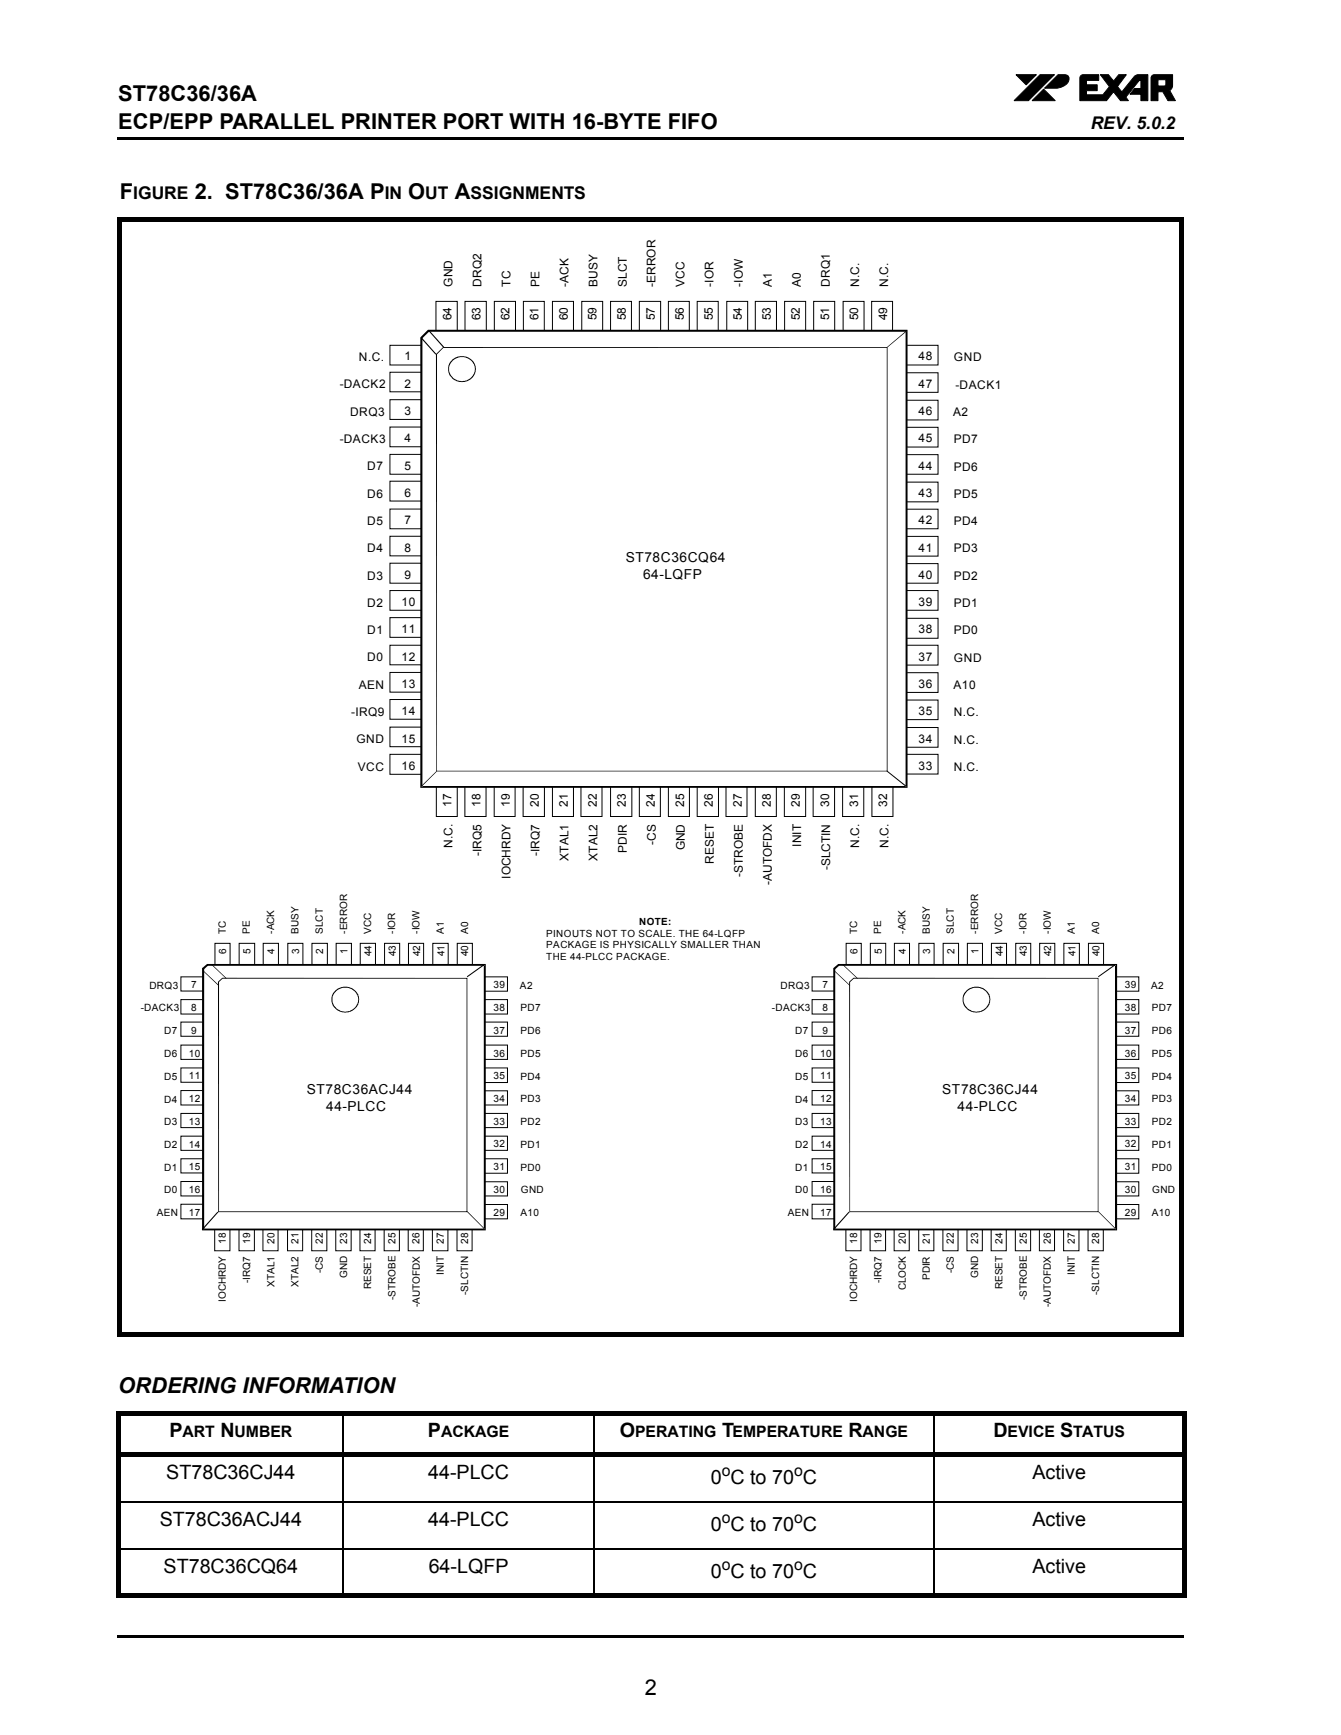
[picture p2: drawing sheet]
<svg xmlns="http://www.w3.org/2000/svg" width="216mm" height="279mm" viewBox="0 0 216 279" stroke-linecap="round" stroke-linejoin="round" font-family="sans-serif">
<path d="M18.9 22.1h.1v.3h-.1zM18.9 34.9h171.7v.7h-171.7zM18.9 35.6h.7v178.9h-.7zM18.9 214.5h171.7v.7h-171.7zM189.9 35.6h.7v178.9h-.7zM18.7 227.2h172.4v.7h-172.4zM18.7 234h172.4v.7h-172.4zM18.7 256.6h172.4v.7h-172.4zM18.7 227.9h.7v28.7h-.7zM190.4 227.9h.7v28.7h-.7zM18.9 263.4h.1v.3h-.1z" fill="#000"/>
<path d="M19 22.2h171.7M19 263.5h171.7" fill="none" stroke="#000" stroke-width=".36"/>
<path d="M55.3 227.2v30.1M95.6 227.2v30.1M150.4 227.2v30.1M18.7 241.9h172.4M18.7 249.4h172.4" fill="none" stroke="#000" stroke-width=".17"/>
<path d="M22.5 38.4h167v172.3h-167z" fill="#fff"/>
<g fill="#000">
<path d="M67.8 54.5l.1-.1 2.4 2.6-.2 .1z" fill-rule="evenodd"/>
<path d="M69 53.3l.2-.1 2.3 2.7-.1 .1z" fill-rule="evenodd"/>
<path d="M68.9 53.1h77.2v73.8h-78.4l.3-.2-.2-.1h78.1l-.1 .1v-73.4l.1 .1h-76.9h.1l-1.1 1.1v-.1v72.3l-.3 .2v-72.6z" fill-rule="evenodd"/>
<path d="M70.2 57l1.2-1.1h71.5v68.3h-72.6h.1l-.1-.1h72.6l-.1 .1v-68.3l.1 .1h-71.5l-1.1 1.1 .1 67.1h-.1z" fill-rule="evenodd"/>
</g>
<path d="M73 57.9a2.11 2.11 0 0 1 2.7 0 2.11 2.11 0 0 1 .5 2.7 2.16 2.16 0 0 1-2.6 .7 2.16 2.16 0 0 1-1.3-2.4z" fill-rule="evenodd" fill="#fff"/>
<g fill="#000">
<path d="M72.9 57.8l.8-.4h1l.8 .2 .6 .5a2 2 0 0 1 0 2.6l-.3 .4a2.23 2.23 0 0 1-2.3 .3 2.23 2.23 0 0 1-1.3-2h.1v.4a2.16 2.16 0 0 0 3.4 1.1l.3-.2a1.87 1.87 0 0 0-1.2-3.1l-.7-.1a2.1 2.1 0 0 0-1.8 1.9h-.1a1.87 1.87 0 0 1 .7-1.6z" fill-rule="evenodd"/>
<path d="M142.8 55.9l3.1-2.6v.1l-3 2.5z" fill-rule="evenodd"/>
<path d="M67.8 126.6l2.5-2.4h.1l-2.5 2.4z" fill-rule="evenodd"/>
<path d="M142.8 124.1l3.1 2.4-.1 .2-3.1-2.5z" fill-rule="evenodd"/>
<path d="M32.7 156.4h.1l2.5 2.3-.1 .1z" fill-rule="evenodd"/>
<path d="M34 155.3l.1-.1 2.4 2.3-.1 .1z" fill-rule="evenodd"/>
<path d="M32.5 155.9l.8-.7h44.9v42.9h-45.7l.4-.1-.2-.2h45.3l-.1 .2v-42.6l.1 .1h-44.6h.1l-.7 .6 .1-.1v42l-.4 .1z" fill-rule="evenodd"/>
<path d="M35.1 158.1l.7-.6h39.4v37.7h-40.1h.2l-.1-.1h40l-.1 .1v-37.7l.1 .1h-39.3l-.6 .5v37.1h-.2z" fill-rule="evenodd"/>
</g>
<g fill="none" stroke="#000" stroke-width=".16">
<path d="M67.9 59.9h-5.1v3.2h5.1M67.9 55.6h-5.1v3.2h5.1M70.2 53.3v-4.8h3.4v4.8M74.9 53.3v-4.8h3.4v4.8M79.6 53.3v-4.8h3.4v4.8M84.3 53.3v-4.8h3.3v4.8M88.9 53.3v-4.8h3.4v4.8M93.7 53.3v-4.8h3.3v4.8M98.3 53.3v-4.8h3.4v4.8M102.9 53.3v-4.8h3.5v4.8M107.6 53.3v-4.8h3.4v4.8M112.2 53.3v-4.8h3.4v4.8"/>
<path d="M117 53.3v-4.8h3.4v4.8M121.6 53.3v-4.8h3.4v4.8M126.3 53.3v-4.8h3.4v4.8M131 53.3v-4.8h3.4v4.8M135.7 53.3v-4.8h3.4v4.8M140.3 53.3v-4.8h3.4v4.8M145.9 55.6h5.1v3.2h-5.1M67.9 64.4h-5.1v3.1h5.1M67.9 68.8h-5.1v3.1h5.1M67.9 73.2h-5.1v3.2h5.1M67.9 77.5h-5.1v3.2h5.1M145.9 77.6h5.1v3.2h-5.1"/>
<path d="M145.9 73.2h5.1v3.2h-5.1M145.9 68.8h5.1v3.2h-5.1M145.9 64.5h5.1v3.1h-5.1M145.9 60h5.1v3.2h-5.1M67.9 82h-5.1v3.2h5.1M67.9 86.4h-5.1v3.1h5.1M67.9 90.7h-5.1v3.2h5.1M67.9 95.1h-5.1v3.2h5.1M67.9 99.5h-5.1v3.1h5.1M145.9 99.6h5.1v3.2h-5.1M145.9 95.1h5.1v3.2h-5.1M145.9 90.8h5.1v3.1h-5.1"/>
<path d="M145.9 86.4h5.1v3.2h-5.1M145.9 82h5.1v3.2h-5.1M67.9 103.9h-5.1v3.2h5.1M67.9 108.3h-5.1v3.2h5.1M67.9 112.6h-5.1v3.2h5.1M67.9 117.1h-5.1v3.1h5.1M145.9 117.2h5.1v3.1h-5.1M145.9 112.7h5.1v3.2h-5.1M145.9 108.3h5.1v3.2h-5.1M145.9 103.9h5.1v3.2h-5.1M67.9 121.5h-5.1v3.2h5.1M70.3 126.7v4.8h3.3v-4.8"/>
<path d="M74.8 126.7v4.8h3.5v-4.8M79.6 126.7v4.8h3.3v-4.8M84.2 126.7v4.8h3.5v-4.8M88.9 126.7v4.8h3.4v-4.8M93.5 126.7v4.8h3.4v-4.8M98.3 126.7v4.8h3.4v-4.8M102.9 126.7v4.8h3.4v-4.8M107.6 126.7v4.8h3.4v-4.8M112.2 126.7v4.8h3.5v-4.8M116.9 126.7v4.8h3.4v-4.8M121.6 126.7v4.8h3.4v-4.8M126.3 126.7v4.8h3.4v-4.8"/>
<path d="M130.9 126.7v4.8h3.5v-4.8M135.7 126.7v4.8h3.4v-4.8M140.4 126.7v4.8h3.4v-4.8M145.9 121.5h5.1v3.2h-5.1"/>
</g>
<path d="M53.9 159.8a2.15 2.15 0 0 1 2.7-.6 2.15 2.15 0 0 1 1 2.6 2.15 2.15 0 0 1-2.8 1.1 2.15 2.15 0 0 1-1.1-2.8z" fill-rule="evenodd" fill="#fff"/>
<g fill="#000">
<path d="M75.2 157.2l2.7-1.9 .1 .1-2.8 2z" fill-rule="evenodd"/>
<path d="M134.4 156.4h.1l2.4 2.3-.1 .1z" fill-rule="evenodd"/>
<path d="M135.6 155.3l.1-.1 2.4 2.3-.1 .1z" fill-rule="evenodd"/>
<path d="M54 159.5l.4-.3 .9-.3h.8l.9 .5a1.6 1.6 0 0 1 .7 1l.1 .6-.1 .8-.7 .8a2.22 2.22 0 0 1-2.3 .3 2.22 2.22 0 0 1-1.3-1.9h.1a2.09 2.09 0 0 0 3.4 1.5l.3-.3a1.88 1.88 0 0 0 .3-2 1.88 1.88 0 0 0-1.6-1.1h-.6a1.96 1.96 0 0 0-1.8 1.9h-.1v-.7z" fill-rule="evenodd"/>
<path d="M35 195.1l.2 .1-2.5 2.8h-.2z" fill-rule="evenodd"/>
<path d="M75.2 195.1l2.8 2.7-.1 .1z" fill-rule="evenodd"/>
<path d="M134.2 155.9l.8-.7h44.9v42.9h-45.7l.3-.1-.2-.2h45.4l-.2 .2v-42.6l.2 .1h-44.7h.1l-.6 .6v-.1v42l-.3 .1z" fill-rule="evenodd"/>
<path d="M136.7 158.1l.7-.6h39.4v37.7h-40h.1l-.1-.1h40l-.1 .1v-37.7l.1 .1h-39.3l-.6 .5v37.1h-.1z" fill-rule="evenodd"/>
</g>
<g fill="none" stroke="#000" stroke-width=".16">
<path d="M32.8 157.3h-3.7v2.3h3.7M34.6 155.3v-3.4h2.4v3.4M38.5 155.3v-3.4h2.5v3.4M42.4 155.3v-3.4h2.4v3.4M46.3 155.3v-3.4h2.5v3.4M50.2 155.3v-3.4h2.5v3.4M54.1 155.3v-3.4h2.5v3.4M58 155.3v-3.4h2.5v3.4M61.9 155.3v-3.4h2.4v3.4M65.8 155.3v-3.4h2.4v3.4M69.7 155.3v-3.4h2.5v3.4M73.6 155.3v-3.4h2.5v3.4"/>
<path d="M78 157.3h3.7v2.3h-3.7M32.8 161h-3.7v2.3h3.7M32.8 164.6h-3.7v2.3h3.7M32.8 168.3h-3.7v2.3h3.7M32.8 172h-3.7v2.3h3.7M32.8 175.6h-3.7v2.3h3.7M32.8 179.3h-3.7v2.3h3.7M78 161h3.7v2.3h-3.7M78 164.6h3.7v2.3h-3.7M78 168.3h3.7v2.3h-3.7M78 172h3.7v2.3h-3.7M78 175.7h3.7v2.2h-3.7"/>
<path d="M78 179.3h3.7v2.3h-3.7M32.8 183h-3.7v2.3h3.7M32.8 186.6h-3.7v2.3h3.7M32.8 190.3h-3.7v2.3h3.7M32.8 193.9h-3.7v2.4h3.7M34.6 198v3.4h2.4v-3.4M38.5 198v3.4h2.5v-3.4M42.3 198v3.4h2.5v-3.4M46.3 198v3.4h2.4v-3.4M50.2 198v3.4h2.4v-3.4M54.1 198v3.4h2.4v-3.4M58 198v3.4h2.4v-3.4"/>
<path d="M61.8 198v3.4h2.5v-3.4M65.7 198v3.4h2.5v-3.4M69.6 198v3.4h2.5v-3.4M73.6 198v3.4h2.4v-3.4M78 183h3.7v2.3h-3.7M78 186.6h3.7v2.3h-3.7M78 190.3h3.7v2.3h-3.7M78 194h3.7v2.3h-3.7"/>
</g>
<path d="M155.5 159.8a2.15 2.15 0 0 1 2.7-.6 2.15 2.15 0 0 1 1.1 2.6 2.15 2.15 0 0 1-2.9 1.1 2.15 2.15 0 0 1-1.1-2.8z" fill-rule="evenodd" fill="#fff"/>
<g fill="#000">
<path d="M176.8 157.2l2.7-1.9 .1 .1-2.8 2z" fill-rule="evenodd"/>
<path d="M155.7 159.4l.3-.2 .9-.3h.8l.9 .5a1.6 1.6 0 0 1 .7 1l.1 .6-.1 .8-.7 .8a2.22 2.22 0 0 1-2.3 .3 2.22 2.22 0 0 1-1.3-1.9h.1a2.1 2.1 0 0 0 3.4 1.5l.3-.3a1.88 1.88 0 0 0 .4-2 1.88 1.88 0 0 0-1.7-1.1h-.6a1.96 1.96 0 0 0-1.8 1.9h-.1a1.8 1.8 0 0 1 .7-1.6z" fill-rule="evenodd"/>
<path d="M136.6 195.1l.2 .1-2.5 2.8h-.2z" fill-rule="evenodd"/>
<path d="M176.8 195.1l2.8 2.7-.1 .1-2.7-2.8z" fill-rule="evenodd"/>
</g>
<g fill="none" stroke="#000" stroke-width=".16">
<path d="M134.4 157.3h-3.7v2.3h3.7M136.2 155.3v-3.4h2.5v3.4M140.1 155.3v-3.4h2.5v3.4M144 155.3v-3.4h2.4v3.4M147.9 155.3v-3.4h2.5v3.4M151.8 155.3v-3.4h2.5v3.4M155.7 155.3v-3.4h2.5v3.4M159.6 155.3v-3.4h2.5v3.4M163.5 155.3v-3.4h2.4v3.4M167.4 155.3v-3.4h2.4v3.4M171.3 155.3v-3.4h2.5v3.4M175.2 155.3v-3.4h2.5v3.4"/>
<path d="M179.7 157.3h3.6v2.3h-3.6M134.4 161h-3.7v2.3h3.7M134.4 164.6h-3.7v2.3h3.7M134.4 168.3h-3.7v2.3h3.7M134.4 172h-3.7v2.3h3.7M134.4 175.6h-3.7v2.3h3.7M134.4 179.3h-3.7v2.3h3.7M179.7 161h3.6v2.3h-3.6M179.7 164.6h3.6v2.3h-3.6M179.7 168.3h3.6v2.3h-3.6M179.7 172h3.6v2.3h-3.6M179.7 175.7h3.6v2.2h-3.6"/>
<path d="M179.7 179.3h3.6v2.3h-3.6M134.4 183h-3.7v2.3h3.7M134.4 186.6h-3.7v2.3h3.7M134.4 190.3h-3.7v2.3h3.7M134.4 193.9h-3.7v2.4h3.7M136.2 198v3.4h2.4v-3.4M140.1 198v3.4h2.5v-3.4M144 198v3.4h2.4v-3.4M147.9 198v3.4h2.4v-3.4M151.8 198v3.4h2.4v-3.4M155.7 198v3.4h2.5v-3.4M159.6 198v3.4h2.4v-3.4"/>
<path d="M163.5 198v3.4h2.4v-3.4M167.3 198v3.4h2.5v-3.4M171.2 198v3.4h2.5v-3.4M175.2 198v3.4h2.4v-3.4M179.7 183h3.6v2.3h-3.6M179.7 186.6h3.6v2.3h-3.6M179.7 190.3h3.6v2.3h-3.6M179.7 194h3.6v2.3h-3.6"/>
</g>
<text font-size="6.3" x="163.3" y="16.2">xr</text>
<g font-size="3.5">
<text x="19" y="16.2">ST78C36/36A</text>
<text x="19" y="20.7">ECP/EPP PARALLEL PRINTER PORT WITH 16-BYTE FIFO</text>
<text x="19.3" y="32">F</text>
<text x="31.3" y="32">2. ST78C36/36A P</text>
<text x="65.7" y="32">O</text>
<text x="73.2" y="32">A</text>
<text x="19" y="224.3">ORDERING INFORMATION</text>
<text x="103.8" y="272.9">2</text>
</g>
<g font-size="3.2">
<text x="27.3" y="231.5">P</text>
<text x="35.5" y="231.5">N</text>
<text x="68.9" y="231.5">P</text>
<text x="99.8" y="231.5">O</text>
<text x="116.2" y="231.5">T</text>
<text x="136.6" y="231.5">R</text>
<text x="159.9" y="231.5">D</text>
<text x="170.7" y="231.5">S</text>
<text x="26.8" y="238.2">ST78C36CJ44</text>
<text x="68.9" y="238.2">44-PLCC</text>
<text x="114.4" y="239">0 C to 70 C</text>
<text x="166.2" y="238.2">Active</text>
<text x="25.7" y="245.7">ST78C36ACJ44</text>
<text x="68.9" y="245.7">44-PLCC</text>
<text x="166.2" y="245.7">Active</text>
<text x="114.4" y="246.6">0 C to 70 C</text>
<text x="26.3" y="253.3">ST78C36CQ64</text>
<text x="69" y="253.3">64-LQFP</text>
<text x="114.4" y="254.1">0 C to 70 C</text>
<text x="166.2" y="253.3">Active</text>
</g>
<g font-size="2.8">
<text x="175.6" y="20.7">REV. 5.0.2</text>
<text x="21.4" y="32">IGURE</text>
<text x="61.9" y="32">IN</text>
<text x="68.5" y="32">UT</text>
<text x="75.8" y="32">SSIGNMENTS</text>
</g>
<g font-size="2.5">
<text x="29.4" y="231.5">ART</text>
<text x="37.8" y="231.5">UMBER</text>
<text x="71" y="231.5">ACKAGE</text>
<text x="102.3" y="231.5">PERATING</text>
<text x="117.9" y="231.5">EMPERATURE</text>
<text x="138.9" y="231.5">ANGE</text>
<text x="162.2" y="231.5">EVICE</text>
<text x="172.8" y="231.5">TATUS</text>
<text x="116.2" y="237.7">o</text>
<text x="127.8" y="237.7">o</text>
<text x="116.2" y="245.3">o</text>
<text x="127.8" y="245.3">o</text>
<text x="116.2" y="252.9">o</text>
<text x="127.8" y="252.9">o</text>
</g>
<g font-size="2.2">
<text x="100.7" y="90.6">ST78C36CQ64</text>
<text x="103.5" y="93.2">64-LQFP</text>
<text x="49.4" y="176.1">ST78C36ACJ44</text>
<text x="52.5" y="178.8">44-PLCC</text>
<text x="151.7" y="176.1">ST78C36CJ44</text>
<text x="154.2" y="178.8">44-PLCC</text>
</g>
<g font-size="1.9">
<text x="72.8" y="46.1" transform="rotate(-90 72.8 46.1)">GND</text>
<text x="77.5" y="46.1" transform="rotate(-90 77.5 46.1)">DRQ2</text>
<text x="82.2" y="46.1" transform="rotate(-90 82.2 46.1)">TC</text>
<text x="86.9" y="46.2" transform="rotate(-90 86.9 46.2)">PE</text>
<text x="91.5" y="46.1" transform="rotate(-90 91.5 46.1)">-ACK</text>
<text x="96.2" y="46.2" transform="rotate(-90 96.2 46.2)">BUSY</text>
<text x="100.9" y="46.2" transform="rotate(-90 100.9 46.2)">SLCT</text>
<text x="105.5" y="46.1" transform="rotate(-90 105.5 46.1)">-ERROR</text>
<text x="110.2" y="46.1" transform="rotate(-90 110.2 46.1)">VCC</text>
<text x="114.9" y="46.1" transform="rotate(-90 114.9 46.1)">-IOR</text>
<text x="119.6" y="46.2" transform="rotate(-90 119.6 46.2)">-IOW</text>
<text x="124.2" y="46.2" transform="rotate(-90 124.2 46.2)">A1</text>
<text x="128.9" y="46.2" transform="rotate(-90 128.9 46.2)">A0</text>
<text x="133.6" y="46.1" transform="rotate(-90 133.6 46.1)">DRQ1</text>
<text x="138.3" y="46.1" transform="rotate(-90 138.3 46.1)">N.C.</text>
<text x="143" y="46.1" transform="rotate(-90 143 46.1)">N.C.</text>
<text x="72.7" y="51.6" transform="rotate(-90 72.7 51.6)">64</text>
<text x="77.4" y="51.6" transform="rotate(-90 77.4 51.6)">63</text>
<text x="82" y="51.6" transform="rotate(-90 82 51.6)">62</text>
<text x="86.7" y="51.6" transform="rotate(-90 86.7 51.6)">61</text>
<text x="91.4" y="51.6" transform="rotate(-90 91.4 51.6)">60</text>
<text x="96.1" y="51.6" transform="rotate(-90 96.1 51.6)">59</text>
<text x="100.7" y="51.6" transform="rotate(-90 100.7 51.6)">58</text>
<text x="105.4" y="51.6" transform="rotate(-90 105.4 51.6)">57</text>
<text x="110.1" y="51.6" transform="rotate(-90 110.1 51.6)">56</text>
<text x="114.8" y="51.6" transform="rotate(-90 114.8 51.6)">55</text>
<text x="119.4" y="51.6" transform="rotate(-90 119.4 51.6)">54</text>
<text x="124.1" y="51.6" transform="rotate(-90 124.1 51.6)">53</text>
<text x="128.8" y="51.6" transform="rotate(-90 128.8 51.6)">52</text>
<text x="133.5" y="51.6" transform="rotate(-90 133.5 51.6)">51</text>
<text x="138.2" y="51.6" transform="rotate(-90 138.2 51.6)">50</text>
<text x="142.9" y="51.6" transform="rotate(-90 142.9 51.6)">49</text>
<text x="57.8" y="58.1">N.C.</text>
<text x="65.1" y="58">1</text>
<text x="147.9" y="58">48</text>
<text x="153.6" y="58.2">GND</text>
<text x="54.7" y="62.5">-DACK2</text>
<text x="65.1" y="62.4">2</text>
<text x="147.9" y="62.4">47</text>
<text x="153.8" y="62.6">-DACK1</text>
<text x="54.7" y="71.4">-DACK3</text>
<text x="56.4" y="67">DRQ3</text>
<text x="65.1" y="66.8">3</text>
<text x="65.1" y="71.2">4</text>
<text x="147.9" y="66.8">46</text>
<text x="147.9" y="71.2">45</text>
<text x="153.4" y="67">A2</text>
<text x="153.6" y="71.4">PD7</text>
<text x="59.1" y="75.7">D7</text>
<text x="65.1" y="75.6">5</text>
<text x="147.9" y="75.6">44</text>
<text x="153.6" y="75.8">PD6</text>
<text x="59.1" y="80.1">D6</text>
<text x="65.1" y="80">6</text>
<text x="147.9" y="80">43</text>
<text x="153.6" y="80.2">PD5</text>
<text x="59.1" y="84.5">D5</text>
<text x="59.1" y="88.9">D4</text>
<text x="65.1" y="84.4">7</text>
<text x="65.1" y="88.8">8</text>
<text x="147.9" y="84.4">42</text>
<text x="147.9" y="88.8">41</text>
<text x="153.6" y="84.6">PD4</text>
<text x="153.6" y="89">PD3</text>
<text x="59.1" y="93.3">D3</text>
<text x="65.1" y="93.2">9</text>
<text x="147.9" y="93.2">40</text>
<text x="153.6" y="93.4">PD2</text>
<text x="59.1" y="97.7">D2</text>
<text x="64.7" y="97.6">10</text>
<text x="147.9" y="97.6">39</text>
<text x="153.6" y="97.8">PD1</text>
<text x="59.1" y="102.1">D1</text>
<text x="59.1" y="106.5">D0</text>
<text x="64.7" y="102">11</text>
<text x="64.7" y="106.4">12</text>
<text x="147.9" y="102">38</text>
<text x="147.9" y="106.4">37</text>
<text x="153.6" y="102.2">PD0</text>
<text x="153.6" y="106.6">GND</text>
<text x="57.8" y="110.9">AEN</text>
<text x="64.7" y="110.8">13</text>
<text x="147.9" y="110.8">36</text>
<text x="153.5" y="110.9">A10</text>
<text x="56.6" y="115.3">-IRQ9</text>
<text x="57.4" y="119.7">GND</text>
<text x="64.7" y="115.2">14</text>
<text x="64.7" y="119.6">15</text>
<text x="147.9" y="115.2">35</text>
<text x="147.9" y="119.6">34</text>
<text x="153.6" y="115.3">N.C.</text>
<text x="153.6" y="119.7">N.C.</text>
<text x="57.6" y="124.1">VCC</text>
<text x="64.7" y="124">16</text>
<text x="147.9" y="124">33</text>
<text x="153.6" y="124.1">N.C.</text>
<text x="72.7" y="129.9" transform="rotate(-90 72.7 129.9)">17</text>
<text x="77.4" y="129.9" transform="rotate(-90 77.4 129.9)">18</text>
<text x="82.1" y="129.9" transform="rotate(-90 82.1 129.9)">19</text>
<text x="86.7" y="129.9" transform="rotate(-90 86.7 129.9)">20</text>
<text x="91.4" y="129.9" transform="rotate(-90 91.4 129.9)">21</text>
<text x="96.1" y="129.9" transform="rotate(-90 96.1 129.9)">22</text>
<text x="100.8" y="129.9" transform="rotate(-90 100.8 129.9)">23</text>
<text x="105.5" y="129.9" transform="rotate(-90 105.5 129.9)">24</text>
<text x="110.1" y="129.9" transform="rotate(-90 110.1 129.9)">25</text>
<text x="114.8" y="129.9" transform="rotate(-90 114.8 129.9)">26</text>
<text x="119.4" y="129.9" transform="rotate(-90 119.4 129.9)">27</text>
<text x="124.1" y="129.9" transform="rotate(-90 124.1 129.9)">28</text>
<text x="128.8" y="129.9" transform="rotate(-90 128.8 129.9)">29</text>
<text x="133.5" y="129.9" transform="rotate(-90 133.5 129.9)">30</text>
<text x="138.2" y="129.9" transform="rotate(-90 138.2 129.9)">31</text>
<text x="142.9" y="129.9" transform="rotate(-90 142.9 129.9)">32</text>
<text x="72.8" y="136.5" transform="rotate(-90 72.8 136.5)">N.C.</text>
<text x="77.5" y="137.9" transform="rotate(-90 77.5 137.9)">-IRQ5</text>
<text x="86.9" y="137.9" transform="rotate(-90 86.9 137.9)">-IRQ7</text>
<text x="100.9" y="137.3" transform="rotate(-90 100.9 137.3)">PDIR</text>
<text x="105.6" y="136" transform="rotate(-90 105.6 136)">-CS</text>
<text x="110.3" y="136.9" transform="rotate(-90 110.3 136.9)">GND</text>
<text x="129" y="136.4" transform="rotate(-90 129 136.4)">INIT</text>
<text x="138.3" y="136.5" transform="rotate(-90 138.3 136.5)">N.C.</text>
<text x="143" y="136.5" transform="rotate(-90 143 136.5)">N.C.</text>
<text x="82.2" y="141.5" transform="rotate(-90 82.2 141.5)">IOCHRDY</text>
<text x="91.5" y="138.6" transform="rotate(-90 91.5 138.6)">XTAL1</text>
<text x="96.2" y="138.6" transform="rotate(-90 96.2 138.6)">XTAL2</text>
<text x="114.9" y="139.1" transform="rotate(-90 114.9 139.1)">RESET</text>
<text x="119.6" y="141.2" transform="rotate(-90 119.6 141.2)">-STROBE</text>
<text x="124.3" y="142.5" transform="rotate(-90 124.3 142.5)">-AUTOFDX</text>
<text x="133.6" y="140.1" transform="rotate(-90 133.6 140.1)">-SLCTIN</text>
</g>
<g font-size="1.6">
<text x="102.9" y="148.9">NOTE:</text>
<text x="36.4" y="150.3" transform="rotate(-90 36.4 150.3)">TC</text>
<text x="36.4" y="153.6" transform="rotate(-90 36.4 153.6)">6</text>
<text x="40.2" y="150.3" transform="rotate(-90 40.2 150.3)">PE</text>
<text x="40.3" y="153.6" transform="rotate(-90 40.3 153.6)">5</text>
<text x="44.2" y="150.4" transform="rotate(-90 44.2 150.4)">-ACK</text>
<text x="44.2" y="153.6" transform="rotate(-90 44.2 153.6)">4</text>
<text x="48.1" y="150.3" transform="rotate(-90 48.1 150.3)">BUSY</text>
<text x="48.2" y="153.6" transform="rotate(-90 48.2 153.6)">3</text>
<text x="52" y="150.3" transform="rotate(-90 52 150.3)">SLCT</text>
<text x="52" y="153.6" transform="rotate(-90 52 153.6)">2</text>
<text x="55.9" y="150.3" transform="rotate(-90 55.9 150.3)">-ERROR</text>
<text x="55.9" y="153.6" transform="rotate(-90 55.9 153.6)">1</text>
<text x="59.7" y="150.3" transform="rotate(-90 59.7 150.3)">VCC</text>
<text x="59.8" y="154" transform="rotate(-90 59.8 154)">44</text>
<text x="63.6" y="150.3" transform="rotate(-90 63.6 150.3)">-IOR</text>
<text x="63.7" y="154" transform="rotate(-90 63.7 154)">43</text>
<text x="67.5" y="150.3" transform="rotate(-90 67.5 150.3)">-IOW</text>
<text x="67.6" y="154" transform="rotate(-90 67.6 154)">42</text>
<text x="71.5" y="150.3" transform="rotate(-90 71.5 150.3)">A1</text>
<text x="71.5" y="154" transform="rotate(-90 71.5 154)">41</text>
<text x="75.4" y="150.3" transform="rotate(-90 75.4 150.3)">A0</text>
<text x="75.4" y="154" transform="rotate(-90 75.4 154)">40</text>
<text x="87.9" y="150.8">PINOUTS NOT TO SCALE. THE 64-LQFP</text>
<text x="87.9" y="152.7">PACKAGE IS PHYSICALLY SMALLER THAN</text>
<text x="87.9" y="154.6">THE 44-PLCC PACKAGE.</text>
<text x="138" y="150.3" transform="rotate(-90 138 150.3)">TC</text>
<text x="138" y="153.6" transform="rotate(-90 138 153.6)">6</text>
<text x="141.9" y="150.3" transform="rotate(-90 141.9 150.3)">PE</text>
<text x="142" y="153.6" transform="rotate(-90 142 153.6)">5</text>
<text x="145.8" y="150.4" transform="rotate(-90 145.8 150.4)">-ACK</text>
<text x="145.9" y="153.6" transform="rotate(-90 145.9 153.6)">4</text>
<text x="149.7" y="150.3" transform="rotate(-90 149.7 150.3)">BUSY</text>
<text x="149.8" y="153.6" transform="rotate(-90 149.8 153.6)">3</text>
<text x="153.6" y="150.3" transform="rotate(-90 153.6 150.3)">SLCT</text>
<text x="153.7" y="153.6" transform="rotate(-90 153.7 153.6)">2</text>
<text x="157.5" y="150.3" transform="rotate(-90 157.5 150.3)">-ERROR</text>
<text x="157.5" y="153.6" transform="rotate(-90 157.5 153.6)">1</text>
<text x="161.4" y="150.3" transform="rotate(-90 161.4 150.3)">VCC</text>
<text x="161.4" y="154" transform="rotate(-90 161.4 154)">44</text>
<text x="165.3" y="150.3" transform="rotate(-90 165.3 150.3)">-IOR</text>
<text x="165.3" y="154" transform="rotate(-90 165.3 154)">43</text>
<text x="169.2" y="150.3" transform="rotate(-90 169.2 150.3)">-IOW</text>
<text x="169.2" y="154" transform="rotate(-90 169.2 154)">42</text>
<text x="173.1" y="150.3" transform="rotate(-90 173.1 150.3)">A1</text>
<text x="173.1" y="154" transform="rotate(-90 173.1 154)">41</text>
<text x="177" y="150.3" transform="rotate(-90 177 150.3)">A0</text>
<text x="177" y="154" transform="rotate(-90 177 154)">40</text>
<text x="24" y="159.2">DRQ3</text>
<text x="30.8" y="159.2">7</text>
<text x="79.5" y="159.2">39</text>
<text x="83.7" y="159.2">A2</text>
<text x="125.7" y="159.2">DRQ3</text>
<text x="132.4" y="159.2">7</text>
<text x="181.1" y="159.2">39</text>
<text x="185.4" y="159.2">A2</text>
<text x="22.6" y="162.9">-DACK3</text>
<text x="26.4" y="166.5">D7</text>
<text x="30.8" y="162.8">8</text>
<text x="30.8" y="166.5">9</text>
<text x="79.5" y="162.8">38</text>
<text x="79.5" y="166.5">37</text>
<text x="83.8" y="162.9">PD7</text>
<text x="83.8" y="166.5">PD6</text>
<text x="124.3" y="162.9">-DACK3</text>
<text x="128" y="166.5">D7</text>
<text x="132.4" y="162.8">8</text>
<text x="132.4" y="166.5">9</text>
<text x="181.1" y="162.8">38</text>
<text x="181.1" y="166.5">37</text>
<text x="185.4" y="162.9">PD7</text>
<text x="185.4" y="166.5">PD6</text>
<text x="26.4" y="170.2">D6</text>
<text x="26.4" y="173.9">D5</text>
<text x="30.4" y="170.1">10</text>
<text x="30.4" y="173.8">11</text>
<text x="79.5" y="170.1">36</text>
<text x="79.5" y="173.8">35</text>
<text x="83.8" y="170.2">PD5</text>
<text x="83.8" y="173.8">PD4</text>
<text x="128" y="170.2">D6</text>
<text x="128" y="173.9">D5</text>
<text x="132" y="170.1">10</text>
<text x="132" y="173.8">11</text>
<text x="181.1" y="170.1">36</text>
<text x="181.1" y="173.8">35</text>
<text x="185.4" y="170.2">PD5</text>
<text x="185.4" y="173.8">PD4</text>
<text x="26.4" y="177.5">D4</text>
<text x="30.4" y="177.5">12</text>
<text x="79.5" y="177.5">34</text>
<text x="83.8" y="177.5">PD3</text>
<text x="128" y="177.5">D4</text>
<text x="132" y="177.5">12</text>
<text x="181.1" y="177.5">34</text>
<text x="185.4" y="177.5">PD3</text>
<text x="26.4" y="181.2">D3</text>
<text x="26.4" y="184.8">D2</text>
<text x="30.4" y="181.1">13</text>
<text x="30.4" y="184.8">14</text>
<text x="79.5" y="181.1">33</text>
<text x="79.5" y="184.8">32</text>
<text x="83.8" y="181.2">PD2</text>
<text x="83.8" y="184.8">PD1</text>
<text x="128" y="181.2">D3</text>
<text x="128" y="184.8">D2</text>
<text x="132" y="181.1">13</text>
<text x="132" y="184.8">14</text>
<text x="181.1" y="181.1">33</text>
<text x="181.1" y="184.8">32</text>
<text x="185.4" y="181.2">PD2</text>
<text x="185.4" y="184.8">PD1</text>
<text x="26.4" y="188.5">D1</text>
<text x="30.4" y="188.5">15</text>
<text x="79.5" y="188.4">31</text>
<text x="83.8" y="188.5">PD0</text>
<text x="128" y="188.5">D1</text>
<text x="132" y="188.5">15</text>
<text x="181.1" y="188.4">31</text>
<text x="185.4" y="188.5">PD0</text>
<text x="25.2" y="195.9">AEN</text>
<text x="26.4" y="192.2">D0</text>
<text x="30.4" y="192.1">16</text>
<text x="30.4" y="195.8">17</text>
<text x="79.5" y="192.1">30</text>
<text x="79.5" y="195.8">29</text>
<text x="83.8" y="195.8">A10</text>
<text x="83.8" y="192.2">GND</text>
<text x="126.9" y="195.9">AEN</text>
<text x="128" y="192.2">D0</text>
<text x="132" y="192.1">16</text>
<text x="132" y="195.8">17</text>
<text x="181.1" y="192.1">30</text>
<text x="181.1" y="195.8">29</text>
<text x="185.4" y="195.8">A10</text>
<text x="185.5" y="192.2">GND</text>
<text x="36.4" y="200.3" transform="rotate(-90 36.4 200.3)">18</text>
<text x="40.3" y="200.3" transform="rotate(-90 40.3 200.3)">19</text>
<text x="44.2" y="200.3" transform="rotate(-90 44.2 200.3)">20</text>
<text x="48.1" y="200.3" transform="rotate(-90 48.1 200.3)">21</text>
<text x="52" y="200.3" transform="rotate(-90 52 200.3)">22</text>
<text x="55.9" y="200.3" transform="rotate(-90 55.9 200.3)">23</text>
<text x="59.8" y="200.3" transform="rotate(-90 59.8 200.3)">24</text>
<text x="63.7" y="200.3" transform="rotate(-90 63.7 200.3)">25</text>
<text x="67.5" y="200.3" transform="rotate(-90 67.5 200.3)">26</text>
<text x="71.5" y="200.3" transform="rotate(-90 71.5 200.3)">27</text>
<text x="75.4" y="200.3" transform="rotate(-90 75.4 200.3)">28</text>
<text x="138" y="200.3" transform="rotate(-90 138 200.3)">18</text>
<text x="141.9" y="200.3" transform="rotate(-90 141.9 200.3)">19</text>
<text x="145.8" y="200.3" transform="rotate(-90 145.8 200.3)">20</text>
<text x="149.7" y="200.3" transform="rotate(-90 149.7 200.3)">21</text>
<text x="153.6" y="200.3" transform="rotate(-90 153.6 200.3)">22</text>
<text x="157.5" y="200.3" transform="rotate(-90 157.5 200.3)">23</text>
<text x="161.4" y="200.3" transform="rotate(-90 161.4 200.3)">24</text>
<text x="165.3" y="200.3" transform="rotate(-90 165.3 200.3)">25</text>
<text x="169.2" y="200.3" transform="rotate(-90 169.2 200.3)">26</text>
<text x="173.1" y="200.3" transform="rotate(-90 173.1 200.3)">27</text>
<text x="177" y="200.3" transform="rotate(-90 177 200.3)">28</text>
<text x="36.4" y="209.7" transform="rotate(-90 36.4 209.7)">IOCHRDY</text>
<text x="40.3" y="206.6" transform="rotate(-90 40.3 206.6)">-IRQ7</text>
<text x="44.2" y="207.2" transform="rotate(-90 44.2 207.2)">XTAL1</text>
<text x="48.1" y="207.2" transform="rotate(-90 48.1 207.2)">XTAL2</text>
<text x="52" y="205.1" transform="rotate(-90 52 205.1)">-CS</text>
<text x="55.9" y="205.8" transform="rotate(-90 55.9 205.8)">GND</text>
<text x="59.8" y="207.6" transform="rotate(-90 59.8 207.6)">RESET</text>
<text x="63.7" y="209.4" transform="rotate(-90 63.7 209.4)">-STROBE</text>
<text x="71.5" y="205.3" transform="rotate(-90 71.5 205.3)">INIT</text>
<text x="75.4" y="208.5" transform="rotate(-90 75.4 208.5)">-SLCTIN</text>
<text x="138" y="209.7" transform="rotate(-90 138 209.7)">IOCHRDY</text>
<text x="141.9" y="206.6" transform="rotate(-90 141.9 206.6)">-IRQ7</text>
<text x="145.8" y="207.8" transform="rotate(-90 145.8 207.8)">CLOCK</text>
<text x="149.7" y="206.1" transform="rotate(-90 149.7 206.1)">PDIR</text>
<text x="153.6" y="205.1" transform="rotate(-90 153.6 205.1)">-CS</text>
<text x="157.5" y="205.8" transform="rotate(-90 157.5 205.8)">GND</text>
<text x="161.4" y="207.6" transform="rotate(-90 161.4 207.6)">RESET</text>
<text x="165.3" y="209.4" transform="rotate(-90 165.3 209.4)">-STROBE</text>
<text x="173.1" y="205.3" transform="rotate(-90 173.1 205.3)">INIT</text>
<text x="177" y="208.5" transform="rotate(-90 177 208.5)">-SLCTIN</text>
<text x="67.6" y="210.5" transform="rotate(-90 67.6 210.5)">-AUTOFDX</text>
<text x="169.2" y="210.5" transform="rotate(-90 169.2 210.5)">-AUTOFDX</text>
</g>
</svg>
